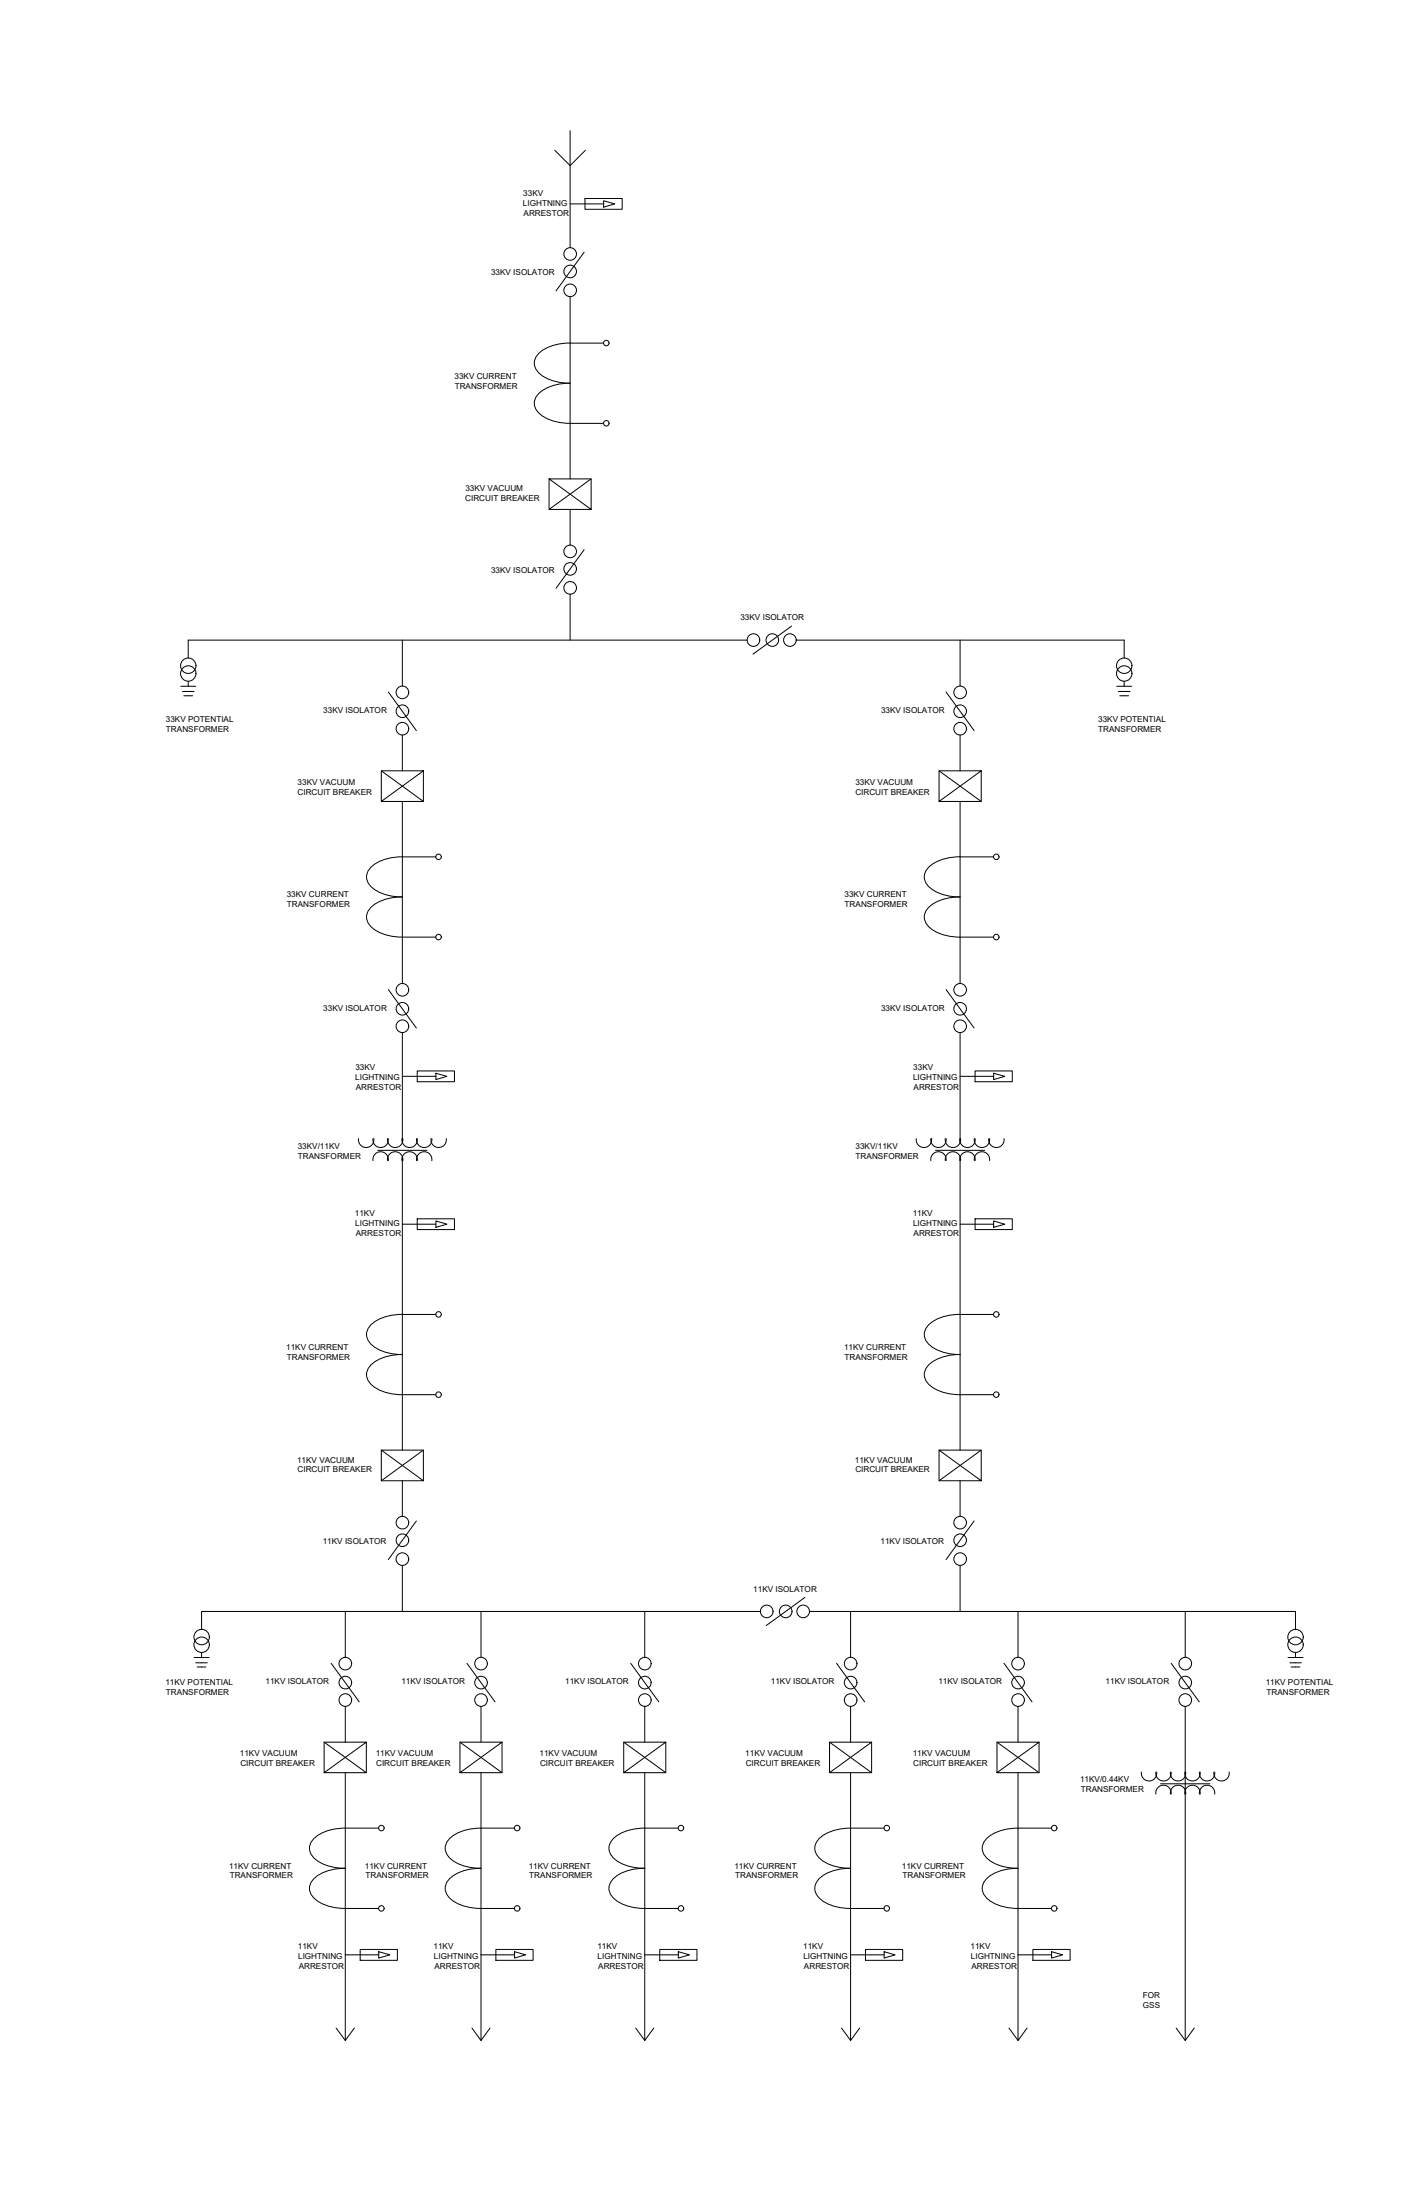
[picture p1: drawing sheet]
<svg xmlns="http://www.w3.org/2000/svg" width="559mm" height="864mm" viewBox="0 0 559 864" stroke-linecap="round" stroke-linejoin="round" font-family="sans-serif">
<!-- layer: 0 -->
<g fill="none" stroke="#000" stroke-width=".39">
<path d="M217.7 59l6 6 6-6M223.7 51.3v45.9M229.6 77.9h14.6v4.3h-14.6zM236.9 78.8l4.3 1.2-4.3 1.3zM223.7 80h13.2M229.2 99l-11 15.2M223.7 116.4v71.6M223.7 134.7h13.1M223.7 134.6a16.4 16.4 0 0 0-13.2 5.3 5.3 5.3 0 0 0 2.3 7.6 19.7 19.7 0 0 0 10.9 2.9 16.2 16.2 0 0 0-13.2 5.2 5.3 5.3 0 0 0 2.3 7.6 19.7 19.7 0 0 0 10.9 3M223.7 166.2h13.1M215.5 188v12h16.5v-12h-16.5l16.5 12M223.7 200v14"/>
<path d="M232 188l-16.5 12M229.2 215.8l-11 15.1M223.7 233.2v18.1M157.9 251.3v18.1M293.2 251.3h-219.3v7M310.6 245.8l-15.1 11M312.4 251.3h128.7v7M376.8 251.3v18.1M71.6 271.4h4.5M72.1 273.1h3.5M73.9 267.4v2h-3M73.9 269.4h2.9"/>
<path d="M152.4 271.6l11 15.2M371.2 271.6l11.1 15.2M438.9 271.4h4.5M439.4 273.1h3.5M441.1 267.4v2h-2.9M441.1 269.4h3M157.9 288.6v14M376.8 288.6v14M149.6 302.6l16.5 12M157.9 314.6v71.5M166.1 302.6l-16.5 12h16.5v-12h-16.5v12M368.5 302.6l16.5 12"/>
<path d="M376.8 314.6v71.5M385 302.6l-16.5 12h16.5v-12h-16.5v12M157.9 336.4h13.1M157.9 336.3a16.4 16.4 0 0 0-13.2 5.3 5.3 5.3 0 0 0 2.2 7.6 19.2 19.2 0 0 0 11 2.9 16.4 16.4 0 0 0-13.2 5.2 5.3 5.3 0 0 0 2.2 7.6 19.7 19.7 0 0 0 11 3M376.8 336.4h13.1M376.8 336.3a16.4 16.4 0 0 0-13.3 5.3 5.3 5.3 0 0 0 2.3 7.6 19.2 19.2 0 0 0 11 2.9 16.4 16.4 0 0 0-13.3 5.2 5.3 5.3 0 0 0 2.3 7.6 19.7 19.7 0 0 0 11 3M157.9 367.9h13.1M376.8 367.9h13.1M152.4 388.4l11 15.1M371.2 388.4l11.1 15.1M157.9 405.3v43.2M376.8 405.3v43.2"/>
<path d="M157.9 422.5h13.2M163.7 420.4h14.6v4.2h-14.6zM171.1 421.3l4.3 1.2-4.3 1.3zM376.8 422.5h13.1M382.6 420.4h14.6v4.2h-14.6zM389.9 421.3l4.4 1.2-4.4 1.3zM140.7 447a3 3 0 0 0 3 3.5 3 3 0 0 0 3-3.5M146.4 447a3 3 0 0 0 3 3.5 3 3 0 0 0 2.9-3.5M146.4 455.6a3 3 0 0 1 3-3.5 3 3 0 0 1 2.9 3.5M148.2 451.6h19.4M152.1 447a3 3 0 0 0 3 3.5 3 3 0 0 0 3-3.5M152.1 455.6a3 3 0 0 1 3-3.5 3 3 0 0 1 3 3.5"/>
<path d="M157.8 447a3 3 0 0 0 2.9 3.5 3 3 0 0 0 3-3.5M157.8 455.6a3 3 0 0 1 2.9-3.5 3 3 0 0 1 3 3.5M157.9 454.1v115.1M163.5 447a3 3 0 0 0 3 3.5 3 3 0 0 0 3-3.5M163.5 455.6a3 3 0 0 1 3-3.5 3 3 0 0 1 3 3.5M169.1 447a3 3 0 0 0 3 3.5 3 3 0 0 0 3-3.5M359.6 447a3 3 0 0 0 2.9 3.5 3 3 0 0 0 3-3.5M365.3 447a3 3 0 0 0 3 3.5 3 3 0 0 0 3-3.5M365.3 455.6a3 3 0 0 1 3-3.5 3 3 0 0 1 3 3.5M367.1 451.6h19.3M370.9 447a3 3 0 0 0 3 3.5 3 3 0 0 0 3-3.5M370.9 455.6a3 3 0 0 1 3-3.5 3 3 0 0 1 3 3.5"/>
<path d="M376.7 455.6a3 3 0 0 1 3-3.5 3 3 0 0 1 2.9 3.5M376.7 447a3 3 0 0 0 3 3.5 3 3 0 0 0 2.9-3.5M376.8 454.1v115.1M382.3 447a3 3 0 0 0 3 3.5 3 3 0 0 0 3-3.5M382.3 455.6a3 3 0 0 1 3-3.5 3 3 0 0 1 3 3.5M388 447a3 3 0 0 0 3 3.5 3 3 0 0 0 3-3.5M163.7 478.4h14.6v4.3h-14.6zM171.1 479.3l4.3 1.3-4.3 1.2zM382.6 478.4h14.6v4.3h-14.6zM389.9 479.3l4.4 1.3-4.4 1.2zM157.9 480.6h13.2M376.8 480.6h13.1"/>
<path d="M157.9 516h13.1M157.9 515.9a16.4 16.4 0 0 0-13.2 5.3 5.3 5.3 0 0 0 2.2 7.6 19.7 19.7 0 0 0 11 2.9 16.2 16.2 0 0 0-13.2 5.2 5.3 5.3 0 0 0 2.2 7.6 19.7 19.7 0 0 0 11 3M376.8 516h13.1M376.8 515.9a16.4 16.4 0 0 0-13.3 5.3 5.3 5.3 0 0 0 2.3 7.6 19.7 19.7 0 0 0 11 2.9 16.2 16.2 0 0 0-13.3 5.2 5.3 5.3 0 0 0 2.3 7.6 19.7 19.7 0 0 0 11 3M157.9 547.5h13.1M376.8 547.5h13.1M149.6 569.2v12.1h16.5v-12.1h-16.5l16.5 12.1M166.1 569.2l-16.5 12.1M368.5 569.2v12.1h16.5v-12.1h-16.5l16.5 12.1M385 569.2l-16.5 12.1M157.9 581.3v14M163.4 597.1l-11 15.1"/>
<path d="M376.8 581.3v14M382.3 597.1l-11.1 15.1M157.9 614.5v18.1M376.8 614.5v18.1M135.5 632.6v18M188.8 632.6v18M253 632.6v18M298.4 632.6h-219.3v7M315.8 627.1l-15.1 11M317.6 632.6h190.8v7M333.8 632.6v18M399.5 632.6v18"/>
<path d="M465.1 632.6v18M76.8 652.7h4.6M77.4 654.4h3.4M79.1 648.7v1.9h-3M79.1 650.6h2.9M129.9 652.9l11.1 15.1M183.2 652.9l11.1 15.1M247.5 652.9l11 15.1M328.3 652.9l11 15.1M394 652.9l11 15.1M459.6 652.9l11 15.1M506.1 652.7h4.6"/>
<path d="M506.6 654.4h3.5M508.4 648.7v1.9h-3M508.4 650.6h2.9M135.5 669.8v14.1M188.8 669.8v14.1M253 669.8v14.1M333.8 669.8v14.1M399.5 669.8v14.1M465.1 669.8v131.2M127.2 683.9l16.5 12M135.5 695.9v71.5M143.7 683.9l-16.5 12h16.5v-12h-16.5v12"/>
<path d="M180.5 683.9l16.5 12M188.8 695.9v71.5M197 683.9l-16.5 12h16.5v-12h-16.5v12M244.8 683.9l16.5 12M253 695.9v71.5M261.3 683.9l-16.5 12h16.5v-12h-16.5v12M325.5 683.9l16.5 12M333.8 695.9v71.5M342 683.9l-16.5 12h16.5v-12h-16.5v12M391.2 683.9l16.5 12M399.5 695.9v71.5M407.7 683.9l-16.5 12h16.5v-12h-16.5v12"/>
<path d="M447.9 695.6a3 3 0 0 0 3 3.5 3 3 0 0 0 3-3.5M453.6 695.6a3 3 0 0 0 3 3.5 3 3 0 0 0 3-3.5M459.3 695.6a3 3 0 0 0 3 3.5 3 3 0 0 0 3-3.5M465 695.6a3 3 0 0 0 3 3.5 3 3 0 0 0 2.9-3.5M470.7 695.6a3 3 0 0 0 3 3.5 3 3 0 0 0 3-3.5M476.4 695.6a3 3 0 0 0 2.9 3.5 3 3 0 0 0 3-3.5M148.6 717.6h-13.1a16.4 16.4 0 0 0-13.2 5.3 5.3 5.3 0 0 0 2.2 7.6 19.7 19.7 0 0 0 11 2.9M201.9 717.6h-13.1a16.4 16.4 0 0 0-13.3 5.3 5.3 5.3 0 0 0 2.3 7.6 19.7 19.7 0 0 0 11 2.9M266.1 717.6h-13.1a16.4 16.4 0 0 0-13.2 5.3 5.3 5.3 0 0 0 2.2 7.6 19.7 19.7 0 0 0 11 2.9M333.8 717.6h13.1M333.8 717.6a16.4 16.4 0 0 0-13.2 5.3 5.3 5.3 0 0 0 2.2 7.6 19.7 19.7 0 0 0 11 2.9M412.6 717.6h-13.1a16.4 16.4 0 0 0-13.2 5.3 5.3 5.3 0 0 0 2.2 7.6 19.7 19.7 0 0 0 11 2.9"/>
<path d="M453.6 704.3a3 3 0 0 1 3-3.5 3 3 0 0 1 3 3.5M455.4 700.2h19.4M459.3 704.3a3 3 0 0 1 3-3.5 3 3 0 0 1 3 3.5M465 704.3a3 3 0 0 1 3-3.5 3 3 0 0 1 2.9 3.5M470.7 704.3a3 3 0 0 1 3-3.5 3 3 0 0 1 3 3.5M135.5 733.4a16.4 16.4 0 0 0-13.2 5.2 5.3 5.3 0 0 0 2.2 7.6 19.7 19.7 0 0 0 11 3h13.1M188.8 733.4a16.4 16.4 0 0 0-13.3 5.2 5.3 5.3 0 0 0 2.3 7.6 19.7 19.7 0 0 0 11 3h13.1M253 733.4a16.4 16.4 0 0 0-13.2 5.2 5.3 5.3 0 0 0 2.2 7.6 19.7 19.7 0 0 0 11 3h13.1M333.8 733.4a16.4 16.4 0 0 0-13.2 5.2 5.3 5.3 0 0 0 2.2 7.6 19.7 19.7 0 0 0 11 3M399.5 733.4a16.4 16.4 0 0 0-13.2 5.2 5.3 5.3 0 0 0 2.2 7.6 19.7 19.7 0 0 0 11 3h13.1M333.8 749.2h13.1M135.5 767.4v33.6l3.6-4.9"/>
<path d="M135.5 767.4h13.1M141.3 765.2h14.6v4.3h-14.6zM148.6 766.1l4.4 1.3-4.4 1.2zM188.8 767.4v33.6l3.5-4.9M188.8 767.4h13.1M194.6 765.2h14.6v4.3h-14.6zM201.9 766.1l4.3 1.3-4.3 1.2zM253 767.4v33.6l3.6-4.9M253 767.4h13.2M258.9 765.2h14.6v4.3h-14.6zM266.2 766.1l4.3 1.3-4.3 1.2zM333.8 767.4v33.6l3.5-4.9"/>
<path d="M333.8 767.4h13.1M339.6 765.2h14.6v4.3h-14.6zM346.9 766.1l4.4 1.3-4.4 1.2zM399.5 767.4v33.6l3.5-4.9M399.5 767.4h13.2M405.3 765.2h14.6v4.3h-14.6zM412.7 766.1l4.3 1.3-4.3 1.2zM131.9 796.1l3.6 4.9M185.2 796.1l3.6 4.9M249.5 796.1l3.5 4.9M330.2 796.1l3.6 4.9M395.9 796.1l3.6 4.9"/>
<path d="M461.5 796.1l3.6 4.9 3.6-4.9"/>
<circle cx="223.7" cy="99.7" r="2.48"/>
<circle cx="223.7" cy="106.6" r="2.48"/>
<circle cx="223.7" cy="114" r="2.48"/>
<circle cx="237.9" cy="134.7" r="1.08"/>
<circle cx="237.9" cy="166.2" r="1.08"/>
<circle cx="223.7" cy="216.5" r="2.48"/>
<circle cx="223.7" cy="223.3" r="2.48"/>
<circle cx="223.7" cy="230.8" r="2.48"/>
<circle cx="295.7" cy="251.3" r="2.48"/>
<circle cx="303.1" cy="251.3" r="2.48"/>
<circle cx="310" cy="251.3" r="2.48"/>
<circle cx="73.9" cy="261.3" r="3"/>
<circle cx="73.9" cy="264.4" r="3"/>
<circle cx="157.9" cy="271.8" r="2.48"/>
<circle cx="157.9" cy="279.2" r="2.48"/>
<circle cx="376.8" cy="279.2" r="2.48"/>
<circle cx="376.8" cy="271.8" r="2.48"/>
<circle cx="441.2" cy="261.3" r="3"/>
<circle cx="441.2" cy="264.4" r="3"/>
<circle cx="157.9" cy="286.1" r="2.48"/>
<circle cx="376.8" cy="286.1" r="2.48"/>
<circle cx="172.1" cy="336.3" r="1.08"/>
<circle cx="391" cy="336.3" r="1.08"/>
<circle cx="172.1" cy="367.8" r="1.08"/>
<circle cx="391" cy="367.8" r="1.08"/>
<circle cx="157.9" cy="396" r="2.48"/>
<circle cx="157.9" cy="388.5" r="2.48"/>
<circle cx="376.8" cy="396" r="2.48"/>
<circle cx="376.8" cy="388.5" r="2.48"/>
<circle cx="157.9" cy="402.9" r="2.48"/>
<circle cx="376.8" cy="402.9" r="2.48"/>
<circle cx="172.1" cy="516" r="1.08"/>
<circle cx="391" cy="516" r="1.08"/>
<circle cx="172.1" cy="547.5" r="1.08"/>
<circle cx="391" cy="547.5" r="1.08"/>
<circle cx="157.9" cy="597.7" r="2.48"/>
<circle cx="376.8" cy="597.7" r="2.48"/>
<circle cx="157.9" cy="604.6" r="2.48"/>
<circle cx="157.9" cy="612" r="2.48"/>
<circle cx="376.8" cy="604.6" r="2.48"/>
<circle cx="376.8" cy="612" r="2.48"/>
<circle cx="300.9" cy="632.6" r="2.48"/>
<circle cx="308.3" cy="632.6" r="2.48"/>
<circle cx="315.2" cy="632.6" r="2.48"/>
<circle cx="79.1" cy="645.6" r="3"/>
<circle cx="79.1" cy="642.6" r="3"/>
<circle cx="135.5" cy="653" r="2.48"/>
<circle cx="188.8" cy="653" r="2.48"/>
<circle cx="253" cy="653" r="2.48"/>
<circle cx="333.8" cy="653" r="2.48"/>
<circle cx="399.5" cy="653" r="2.48"/>
<circle cx="465.1" cy="653" r="2.48"/>
<circle cx="508.4" cy="645.6" r="3"/>
<circle cx="508.4" cy="642.6" r="3"/>
<circle cx="135.5" cy="667.3" r="2.48"/>
<circle cx="135.5" cy="660.5" r="2.48"/>
<circle cx="188.8" cy="667.3" r="2.48"/>
<circle cx="188.8" cy="660.5" r="2.48"/>
<circle cx="253" cy="667.3" r="2.48"/>
<circle cx="253" cy="660.5" r="2.48"/>
<circle cx="333.8" cy="667.3" r="2.48"/>
<circle cx="333.8" cy="660.5" r="2.48"/>
<circle cx="399.5" cy="667.3" r="2.48"/>
<circle cx="399.5" cy="660.5" r="2.48"/>
<circle cx="465.1" cy="667.3" r="2.48"/>
<circle cx="465.1" cy="660.5" r="2.48"/>
<circle cx="149.7" cy="717.6" r="1.08"/>
<circle cx="203" cy="717.6" r="1.08"/>
<circle cx="267.2" cy="717.6" r="1.08"/>
<circle cx="348" cy="717.6" r="1.08"/>
<circle cx="413.7" cy="717.6" r="1.08"/>
<circle cx="149.7" cy="749.1" r="1.08"/>
<circle cx="203" cy="749.1" r="1.08"/>
<circle cx="267.2" cy="749.1" r="1.08"/>
<circle cx="348" cy="749.1" r="1.08"/>
<circle cx="413.7" cy="749.1" r="1.08"/>
</g>
<g font-size="3.2">
<text x="205.3" y="76.9">33KV</text>
<text x="205.2" y="80.8">LIGHTNING</text>
<text x="205.5" y="84.7">ARRESTOR</text>
<text x="192.7" y="107.9">33KV ISOLATOR</text>
<text x="178.3" y="148.8">33KV CURRENT</text>
<text x="178.4" y="152.6">TRANSFORMER</text>
<text x="182.6" y="196.8">CIRCUIT BREAKER</text>
<text x="182.6" y="192.9">33KV VACUUM</text>
<text x="192.7" y="225">33KV ISOLATOR</text>
<text x="290.6" y="243.5">33KV ISOLATOR</text>
<text x="126.9" y="279.9">33KV ISOLATOR</text>
<text x="345.7" y="279.9">33KV ISOLATOR</text>
<text x="65.1" y="283.3">33KV POTENTIAL</text>
<text x="65.1" y="287.2">TRANSFORMER</text>
<text x="430.9" y="283.3">33KV POTENTIAL</text>
<text x="431" y="287.2">TRANSFORMER</text>
<text x="116.7" y="312">CIRCUIT BREAKER</text>
<text x="116.8" y="308.1">33KV VACUUM</text>
<text x="335.6" y="308.1">33KV VACUUM</text>
<text x="335.6" y="312">CIRCUIT BREAKER</text>
<text x="112.5" y="352.2">33KV CURRENT</text>
<text x="331.4" y="352.2">33KV CURRENT</text>
<text x="112.6" y="356.1">TRANSFORMER</text>
<text x="331.5" y="356.1">TRANSFORMER</text>
<text x="126.9" y="397">33KV ISOLATOR</text>
<text x="345.7" y="397">33KV ISOLATOR</text>
<text x="139.4" y="424">LIGHTNING</text>
<text x="139.5" y="420.1">33KV</text>
<text x="358.3" y="424">LIGHTNING</text>
<text x="358.4" y="420.1">33KV</text>
<text x="139.6" y="427.9">ARRESTOR</text>
<text x="358.5" y="427.9">ARRESTOR</text>
<text x="116.8" y="451">33KV/11KV</text>
<text x="116.9" y="454.8">TRANSFORMER</text>
<text x="335.7" y="451">33KV/11KV</text>
<text x="335.8" y="454.8">TRANSFORMER</text>
<text x="139.3" y="477.4">11KV</text>
<text x="358.2" y="477.4">11KV</text>
<text x="139.4" y="481.3">LIGHTNING</text>
<text x="139.6" y="485.2">ARRESTOR</text>
<text x="358.3" y="481.3">LIGHTNING</text>
<text x="358.5" y="485.2">ARRESTOR</text>
<text x="112.3" y="530">11KV CURRENT</text>
<text x="112.6" y="533.9">TRANSFORMER</text>
<text x="331.2" y="530">11KV CURRENT</text>
<text x="331.5" y="533.9">TRANSFORMER</text>
<text x="116.6" y="574.2">11KV VACUUM</text>
<text x="335.4" y="574.2">11KV VACUUM</text>
<text x="116.7" y="578">CIRCUIT BREAKER</text>
<text x="335.6" y="578">CIRCUIT BREAKER</text>
<text x="126.6" y="606.3">11KV ISOLATOR</text>
<text x="345.5" y="606.3">11KV ISOLATOR</text>
<text x="295.6" y="624.8">11KV ISOLATOR</text>
<text x="64.9" y="661.4">11KV POTENTIAL</text>
<text x="65.1" y="665.3">TRANSFORMER</text>
<text x="104.2" y="661.1">11KV ISOLATOR</text>
<text x="157.5" y="661.1">11KV ISOLATOR</text>
<text x="221.8" y="661.1">11KV ISOLATOR</text>
<text x="302.5" y="661.1">11KV ISOLATOR</text>
<text x="368.2" y="661.1">11KV ISOLATOR</text>
<text x="433.9" y="661.1">11KV ISOLATOR</text>
<text x="496.7" y="661.4">11KV POTENTIAL</text>
<text x="497" y="665.3">TRANSFORMER</text>
<text x="94.1" y="689.4">11KV VACUUM</text>
<text x="147.4" y="689.4">11KV VACUUM</text>
<text x="211.7" y="689.4">11KV VACUUM</text>
<text x="292.5" y="689.4">11KV VACUUM</text>
<text x="358.2" y="689.4">11KV VACUUM</text>
<text x="94.3" y="693.3">CIRCUIT BREAKER</text>
<text x="147.6" y="693.3">CIRCUIT BREAKER</text>
<text x="211.9" y="693.3">CIRCUIT BREAKER</text>
<text x="292.6" y="693.3">CIRCUIT BREAKER</text>
<text x="358.3" y="693.3">CIRCUIT BREAKER</text>
<text x="423.8" y="699.6">11KV/0.44KV</text>
<text x="424.1" y="703.5">TRANSFORMER</text>
<text x="89.9" y="733.5">11KV CURRENT</text>
<text x="90.2" y="737.3">TRANSFORMER</text>
<text x="143.2" y="733.5">11KV CURRENT</text>
<text x="143.5" y="737.3">TRANSFORMER</text>
<text x="207.5" y="733.5">11KV CURRENT</text>
<text x="207.7" y="737.3">TRANSFORMER</text>
<text x="288.2" y="733.5">11KV CURRENT</text>
<text x="288.5" y="737.3">TRANSFORMER</text>
<text x="353.9" y="733.5">11KV CURRENT</text>
<text x="354.2" y="737.3">TRANSFORMER</text>
<text x="116.9" y="765">11KV</text>
<text x="170.1" y="765">11KV</text>
<text x="234.4" y="765">11KV</text>
<text x="315.2" y="765">11KV</text>
<text x="380.9" y="765">11KV</text>
<text x="117" y="768.9">LIGHTNING</text>
<text x="117.2" y="772.8">ARRESTOR</text>
<text x="170.3" y="768.9">LIGHTNING</text>
<text x="170.5" y="772.8">ARRESTOR</text>
<text x="234.5" y="768.9">LIGHTNING</text>
<text x="234.8" y="772.8">ARRESTOR</text>
<text x="315.3" y="768.9">LIGHTNING</text>
<text x="315.5" y="772.8">ARRESTOR</text>
<text x="381" y="768.9">LIGHTNING</text>
<text x="381.2" y="772.8">ARRESTOR</text>
<text x="448.4" y="784.3">FOR</text>
<text x="448.5" y="788.2">GSS</text>
</g>
</svg>
